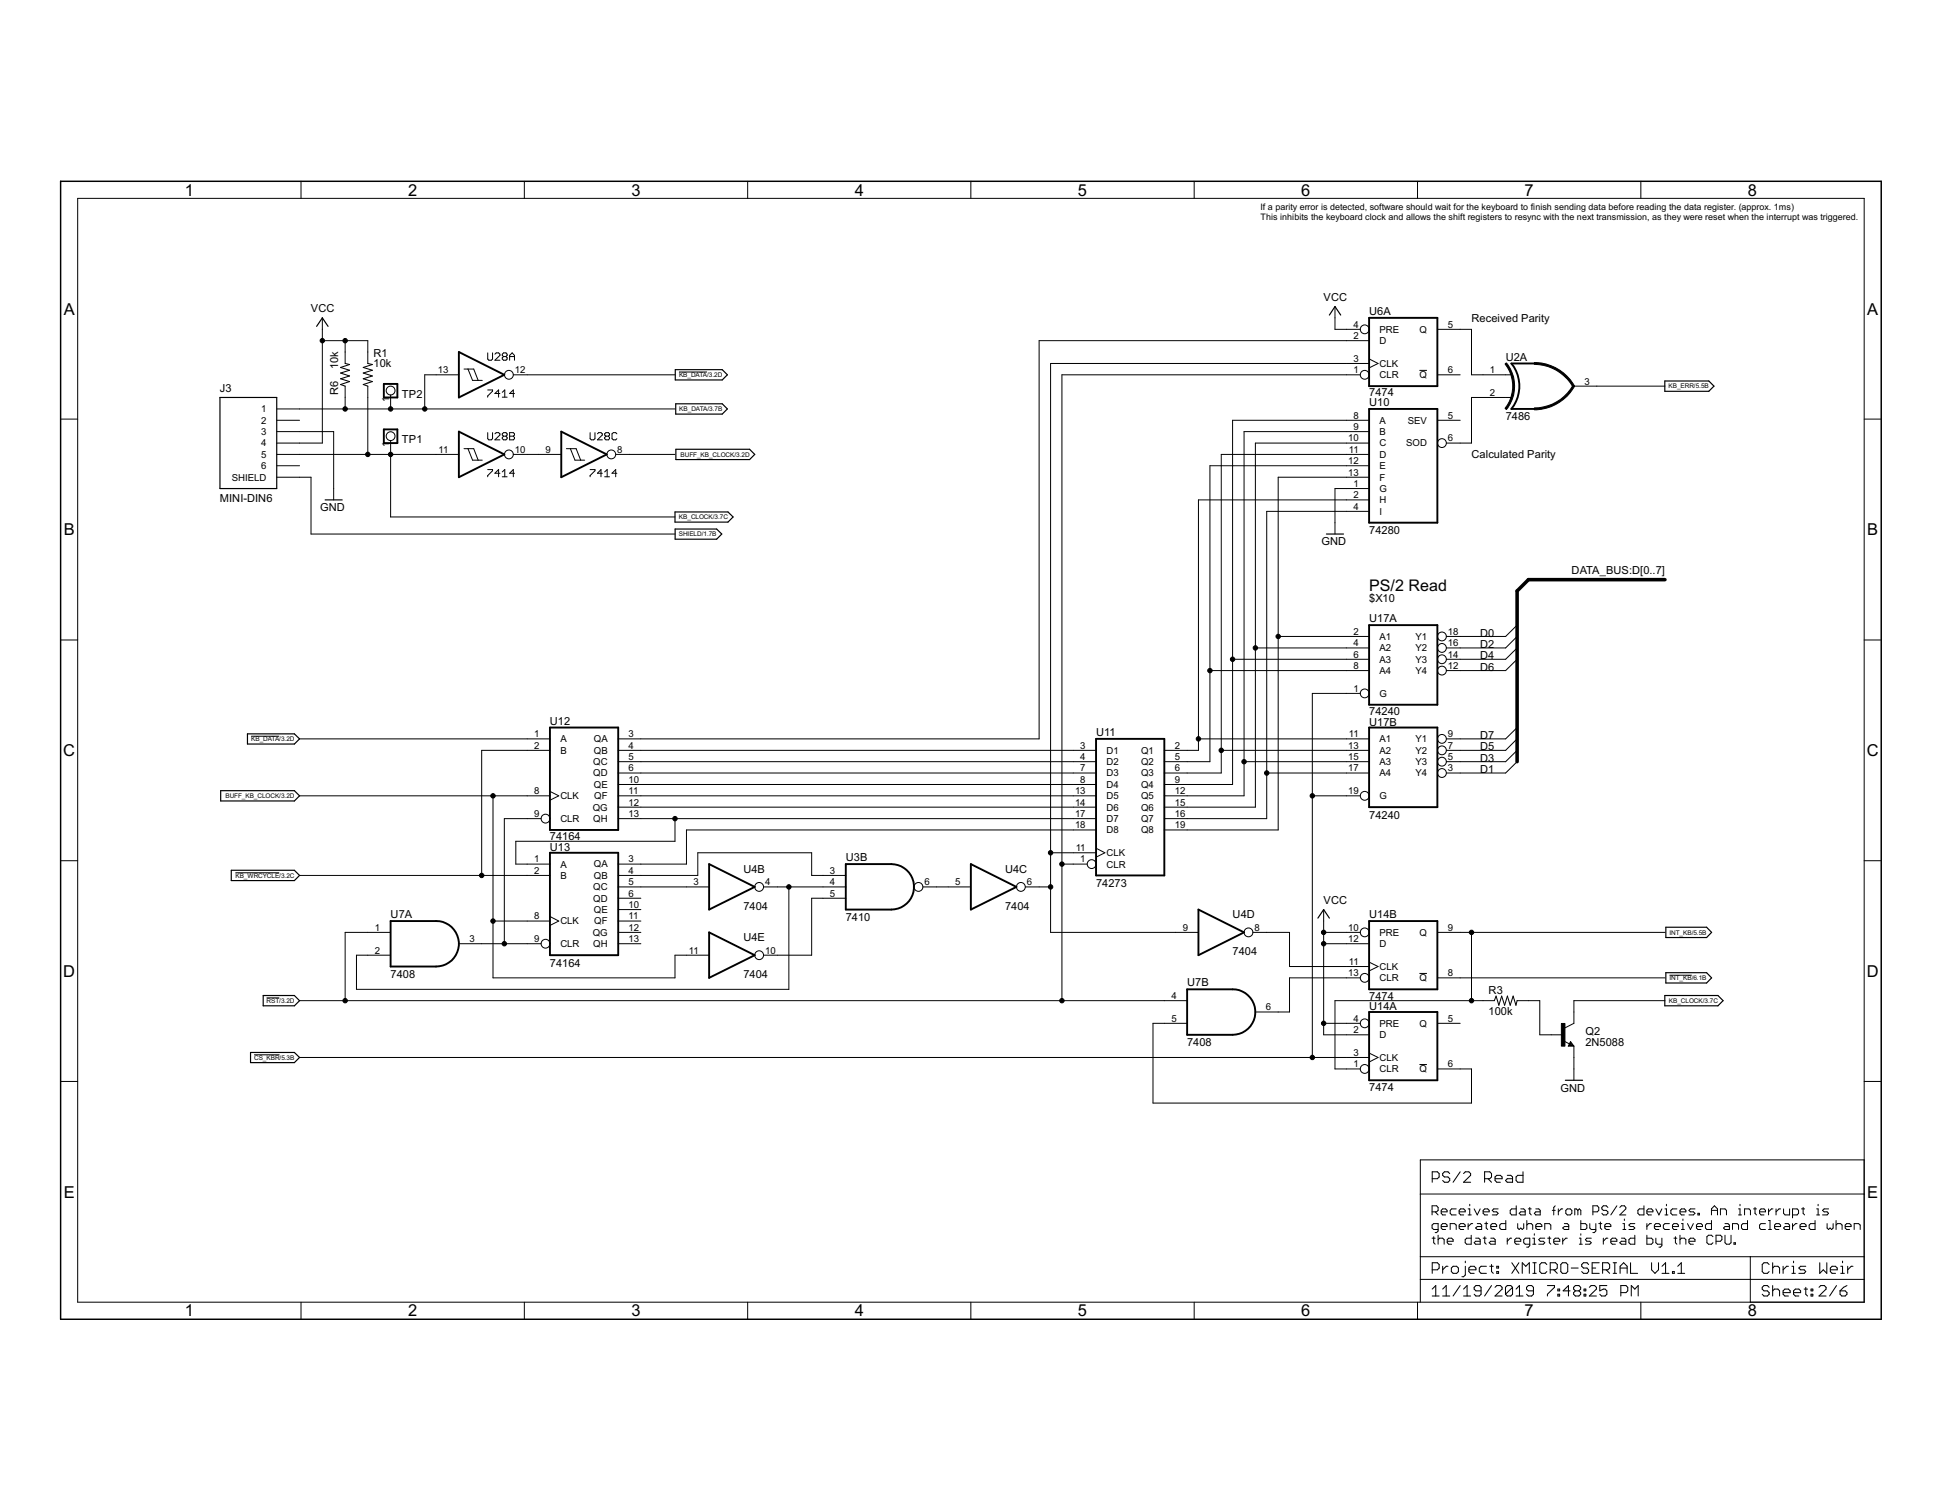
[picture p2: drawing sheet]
<svg xmlns="http://www.w3.org/2000/svg" width="279mm" height="216mm" viewBox="0 0 279 216" stroke-linecap="round" stroke-linejoin="round" font-family="sans-serif">
<g fill="none" stroke="#000" stroke-width=".14">
<path d="M11.2 28.5h257v158.8h-257zM43.3 26.1v2.4M75.4 26.1v2.4M107.6 26.1v2.4M139.7 26.1v2.4M171.8 26.1v2.4M203.9 26.1v2.4M236.1 26.1v2.4M39.8 58.8h57.3M46.4 49h6.5v3.3M46.4 45.7v18h-6.6M49.7 49v3.3"/>
<path d="M49.7 55.5v3.3M52.9 55.5v9.9M56.2 56.8v2M66 53.9h-4.9v4.9M66.8 53.1h1.4l.6 1.6M67.3 53.1l.7 1.6h1.4M70.2 56.1h.7v.2l-.7 .7v.1M70.2 50.8v.8l.1 .2h.4l.2-.2v-.8M71.2 50.9l.2-.1h.3l.2 .1v.2l-.7 .7h.7M71.9 56.6h-.7l.5-.5v1M72.3 56.4l.3-.3v1M72.3 57.1h.7"/>
<path d="M72.5 51.3l-.2 .2v.1l.2 .2h.3l.2-.2v-.1l-.2-.2M72.5 51.3l-.2-.2v-.2l.2-.1h.3l.2 .1v.2l-.2 .2M72.5 51.3h.3M73.3 51.3h.7M73.3 51.8v-.7l.4-.3 .3 .3v.7M73.9 53.9h23.2M74 56.6h-.7l.6-.5v1M97.7 53.5h4M192.1 44.1v3.3h3.6M195.7 53.9h-42.9v90M197 49h-47.5v57.3h-60.6M197 51.6l1.3 .7-1.3 .6"/>
<path d="M197 52.3h-45.8v81.8h21.2M204.2 53.3h1.1M206.8 53.9h3.3M206.8 47.4h4.9v6.5h5.7M217.4 57.2h-5.7v6.5h-3.6M226.4 55.5h13.1M8.7 60.3h2.5M39.8 60.5h3.3M39.8 62.1h8.2v9.8M39.8 65.4h26.2M39.8 67h3.3M39.8 68.6h4.9v8.2h52.4"/>
<path d="M56.2 63.4v11h40.9M66.8 64.5h1.4l.6 1.7M67.3 64.5l.7 1.7h1.4M70.2 62.2v.9l.1 .2h.4l.2-.2v-.9M70.2 67.5h.7v.2l-.7 .7v.2M71.2 62.4l.2-.2h.3l.2 .2v.2l-.7 .7h.7M71.9 68.1h-.7l.5-.6v1.1M72.3 67.9l.3-.4v1.1M72.3 68.6h.7M72.5 62.7l-.2-.1v-.2l.2-.2h.3l.2 .2v.2l-.2 .1M72.5 62.7l-.2 .2v.2l.2 .2h.3l.2-.2v-.2l-.2-.2M72.5 62.7h.3"/>
<path d="M73.3 62.2h.6l.1 .2v.2l-.1 .1 .1 .2v.2l-.1 .2h-.6zM73.3 62.7h.6M73.9 65.4h6.9M74 68.1h-.7l.6-.6v1.1M81.5 64.5h1.4l.6 1.7M82.1 64.5l.6 1.7h1.4M84.9 67.5h.7v.2l-.7 .7v.2M84.9 62.2v.9l.2 .2h.3l.2-.2v-.9M86 62.4l.1-.2h.4l.2 .2v.2l-.7 .7h.7M86.7 68.1h-.7l.5-.6v1.1M87 68.6h.7M87 67.9l.4-.4v1.1"/>
<path d="M87.2 62.7l-.2 .2v.2l.2 .2h.3l.2-.2v-.2l-.2-.2M87.2 62.7l-.2-.1v-.2l.2-.2h.3l.2 .2v.2l-.2 .1M87.2 62.7h.3M88.6 65.4h8.5M88.8 68.1h-.7l.5-.6v1.1M88.8 62.4l-.2-.2h-.4l-.1 .2v.7l.1 .2h.4l.2-.2M197 71.9h-24.6v36h-4.9M197 67h-22.9v42.6h-6.6M197 65.4h-21.3v45.8h-8.2M197 62.1h-18v52.4h-11.5M197 73.6h-14.8v44.2h-14.7M197 60.5h-19.7v52.3h-9.8"/>
<path d="M197 63.7h-16.4v52.4h-13.1M197 68.6h-13.1v50.8h-16.4M197 70.3h-4.9v6.5M206.8 60.5h3.3M268.2 60.3h2.5M8.7 92.1h2.5M174.1 96.5h22.9M177.3 94.8h19.7M180.6 93.2h16.4M183.9 91.5h13.1M195.7 99.7h-6.9v52.4M218.3 89.9l-1.7 1.6h-8.5"/>
<path d="M218.3 91.5l-1.7 1.7h-8.5M218.3 93.2l-1.7 1.6h-8.5M218.3 94.8l-1.7 1.7h-8.5M268.2 92.1h2.5M36.1 105.9h4.1M43.1 106.3h36M43.1 114.5h36M70.9 114.5v26.2h26.2v-3.3h4.9M77.8 117.8h-5.2v17.9M79.1 107.9h-9.8v18M79.1 113.8l1.3 .7-1.3 .6M88.9 107.9h68.8"/>
<path d="M88.9 109.6h68.8M88.9 111.2h68.8M88.9 114.5h68.8M88.9 117.8h68.8M88.9 112.8h68.8M88.9 116.1h68.8M97.1 117.8v3.2h-22.9v3.3h4.9M157.7 119.4h-58.9v4.9h-9.9M172.4 106.3h24.6M175.7 107.9h21.3M179 109.6h18M182.2 111.2h14.8"/>
<path d="M188.8 114.5h6.9M218.3 104.6l-1.7 1.7h-8.5M218.3 106.3l-1.7 1.6h-8.5M218.3 107.9l-1.7 1.7h-8.5M218.3 109.6l-1.7 1.6h-8.5M8.7 123.8h2.5M33.9 125.5h6.3M43.1 125.9h36M56.2 134.1h-6.5v9.8M66 135.7h11.8M70.9 132.5h8.2M79.1 131.8l1.3 .7-1.3 .6"/>
<path d="M88.9 135.7h3.3M88.9 134.1h3.3M88.9 125.9h11.5v-3.2h16.4v3.2h4.9M88.9 127.6h13.1M88.9 129.2h3.3M88.9 132.5h3.3M88.9 130.8h3.3M109.9 127.6h11.8M113.5 127.6v14.7h-62.2v-4.9h4.9M121.7 129.2h-4.9v8.2h-6.9M132.8 127.6h6.9M147.5 127.6h3.7"/>
<path d="M151.2 122.7h6.5M152.8 124.3h3.6M157.7 122l1.3 .7-1.3 .6M180.3 134.1h5.2v4.9h11.5M190.4 135.7h6.6M190.4 134.1h5.3M190.4 130.8v18h6.6M197 138.4l1.3 .6-1.3 .7M206.8 134.1h32.7M211.7 134.1v9.8M268.2 123.8h2.5M8.7 155.6h2.5"/>
<path d="M36.6 151.7h3.6M38.4 143.5h1.8M43.1 143.9h127.7M43.1 152.1h153.9M170.8 147.2h-4.9v11.5h45.8v-4.9h-4.9M190.4 147.2h5.3M195.7 140.7h-10.2v4.9h-4.9M197 151.5l1.3 .6-1.3 .7M204.2 140h1.1M204.2 153.1h1.1M206.8 140.7h32.7M206.8 147.2h3.3"/>
<path d="M215 143.9h-22.9v9.9h3.6M218.3 143.9h3.2v4.9h3.3M225 149.8l.8 .4M226 149.8l.4 .7h-.8zM226.4 150.5v4.9M239.5 143.9h-13.1v3.3l-1.3 .6M240.2 140.3h3.2M268.2 155.6h2.5M204.3 171.7h63.9M206 174.3h.7l.2-.2v-.4l-.2-.3h-.7v1.4M206 178.1h.5M206.3 177.9v.9l.2 .2"/>
<path d="M206.5 174.3l.4 .5M206.9 176.8h-.6l-.3-.2v-.4l.3-.2h.6v1.1l-.2 .2h-.2M206.9 177.7v1.3M206.9 178.3l.2-.2h.5l.2 .2v.7M207.3 174.3h.9v-.2l-.2-.2h-.4l-.3 .2v.4l.3 .3h.4M207.3 176.4h.9v-.2l-.2-.2h-.4l-.3 .2v.4l.3 .2h.4M208.2 178.5h.9v-.2l-.2-.2h-.5l-.2 .2v.5l.2 .2h.5M208.6 176.8v-.8h.7l.2 .2v.6M209.5 173.9h-.6l-.3 .2v.4l.3 .3h.6M209.9 174.3h.9v-.2l-.2-.2h-.5l-.2 .2v.4l.2 .3h.5M209.9 176.4h.9v-.2l-.2-.2h-.5l-.2 .2v.4l.2 .2h.5M211.2 174.8h.5"/>
<path d="M211.2 173.9h.3v.9M211.2 176v.8M211.5 173.2v.2M211.7 177.7v1.3h-.7l-.2-.2v-.5l.2-.2h.7M211.9 176h-.2l-.5 .4M212.1 173.9l.4 .9 .5-.9M212.3 178.1h.4l.3 .2v.7h-.7l-.2-.2 .2-.3h.7M212.5 176h.5l.2 .2v.6h-.7l-.2-.2 .2-.2h.7M213.4 174.3h.8v-.2l-.2-.2h-.4l-.2 .2v.4l.2 .3h.4M213.4 178.1h.4M213.6 176h.4M213.6 177.9v.9l.2 .2"/>
<path d="M213.8 175.8v.8l.2 .2M214.5 176.4h.8v-.2l-.2-.2h-.4l-.2 .2v.4l.2 .2h.4M214.5 178.1h.4l.2 .2v.7h-.6l-.3-.2 .3-.3h.6M215.5 173.9h-.6l-.2 .2 .2 .2h.4l.2 .2-.2 .3h-.6M216.6 175.6v1.2h-.6l-.2-.2v-.4l.2-.2h.6M216.9 178.1v.9M217.5 178.1h-.2l-.4 .4M217.9 178.5h.9v-.2l-.2-.2h-.5l-.2 .2v.5l.2 .2h.5M218.1 173.4v1.4h-.6l-.2-.3v-.4l.2-.2h.6M218.4 176v.6l.2 .2 .2-.2 .2 .2 .2-.2v-.6M218.8 173.9h.4l.2 .2v.7h-.6l-.2-.3 .2-.2h.6M219.7 176.2l.2-.2h.4l.2 .2v.6"/>
<path d="M219.7 175.6v1.2M219.9 173.9h.4M220.1 173.7v.8l.2 .3M220.1 179h-.7l-.2-.2v-.5l.2-.2h.7v1.1l-.2 .2h-.3M220.5 178.1h.2v.9M220.5 179h.5M220.7 177.5v.2M221 173.9h.4l.2 .2v.7h-.6l-.3-.3 .3-.2h.6M221 176.4h.8v-.2l-.2-.2h-.4l-.2 .2v.4l.2 .2h.4M222.2 176.8v-.8h.7l.2 .2v.6M222.2 178.1h-.6l-.2 .2 .2 .2h.4l.2 .3-.2 .2h-.6M222.7 178.1h.4"/>
<path d="M222.9 177.9v.9l.2 .2M223.3 174.1h.5M223.5 178.5h.9v-.2l-.2-.2h-.4l-.3 .2v.5l.3 .2h.4M223.8 173.4l-.3 .3v1.1M224.2 173.9v.9M224.8 173.9h-.2l-.4 .4M224.8 178.1v.9M225.1 176h.4l.2 .2v.6h-.6l-.3-.2 .3-.2h.6M225.3 174.1l.2-.2h.4l.2 .2v.4l-.2 .3h-.4l-.2-.3zM225.5 178.1h-.2l-.5 .4M227 174.1l-.2-.2h-.2v.9M227 174.1v.7"/>
<path d="M227 174.1l.2-.2 .2 .2v.7M227.2 178.1h.2v.9M227.2 179h.4M227.4 175.6v1.2h.7l.2-.2v-.4l-.2-.2h-.7M227.4 177.5v.2M228.7 176v.6l.2 .2h.7M228.9 178.1h-.6l-.2 .2 .2 .2h.4l.2 .3-.2 .2h-.6M229.2 174.3h.6l.2-.2v-.4l-.2-.3h-.6v1.4M229.6 176v1.1l-.2 .2h-.2M230 176h.5M230.3 175.8v.8l.2 .2M230.7 178.1v.9"/>
<path d="M230.9 176.4h.9v-.2l-.3-.2h-.4l-.2 .2v.4l.2 .2h.4M231.3 173.7l-.2-.3h-.4l-.2 .3v.2l.2 .2h.4l.2 .2v.2l-.2 .3h-.4l-.2-.3M231.3 178.1h-.2l-.4 .4M231.8 178.5h.8v-.2l-.2-.2h-.4l-.2 .2v.5l.2 .2h.4M232.6 173.4l-.8 1.4M233 173.7l.3-.3h.4l.2 .3v.2l-.9 .9h.9M233.3 178.1h.4l.2 .2v.7h-.6l-.3-.2 .3-.3h.6M233.5 176h.2v.8M233.5 176.8h.4M233.7 175.3v.3M235.2 176h-.6l-.2 .2 .2 .2h.4l.2 .2-.2 .2h-.6M235.2 177.7v1.3h-.6l-.2-.2v-.5l.2-.2h.6"/>
<path d="M236.5 173.4v1.4h-.6l-.3-.3v-.4l.3-.2h.6M236.9 174.3h.9v-.2l-.2-.2h-.4l-.3 .2v.4l.3 .3h.4M236.9 176v.8M236.9 177.7v1.3h.7l.2-.2v-.5l-.2-.2h-.7M237.6 176h-.2l-.5 .4M238 176.4h.9v-.2l-.2-.2h-.5l-.2 .2v.4l.2 .2h.5M238.2 173.9l.5 .9 .4-.9M238.2 178.1v.7l.3 .2h.6M239.1 178.1v1.1l-.2 .2h-.2M239.5 174.8h.5M239.5 173.9h.3v.9M239.8 173.2v.2"/>
<path d="M240.2 176h-.7l-.2 .2v.4l.2 .2h.7M240.6 176.4h.9v-.2l-.2-.2h-.5l-.2 .2v.4l.2 .2h.5M240.8 178.1h.5M241 177.9v.9l.3 .2M241.3 173.9h-.7l-.2 .2v.4l.2 .3h.7M241.7 174.3h.8v-.2l-.2-.2h-.4l-.2 .2v.4l.2 .3h.4M241.7 177.7v1.3M241.7 178.3l.2-.2h.4l.2 .2v.7M241.9 176h.2v.8M241.9 176.8h.4M242.1 175.3v.3M242.8 176l.4 .8 .4-.8"/>
<path d="M243 178.5h.9v-.2l-.3-.2h-.4l-.2 .2v.5l.2 .2h.4M243.9 173.9h-.7l-.2 .2 .2 .2h.4l.3 .2-.3 .3h-.6M244.1 176.4h.8v-.2l-.2-.2h-.4l-.2 .2v.4l.2 .2h.4M244.3 174.5h.2v.3h-.2zM246.2 174.1h.9M246.2 174.8v-.9l.5-.5 .4 .5v.9M246.2 175.6v1.2h-.6l-.2-.2v-.4l.2-.2h.6M246.4 177.9l-.2-.2h-.4l-.2 .2v.9l.2 .2h.4l.2-.2M246.9 178.5h.6l.2-.2v-.4l-.2-.2h-.6v1.3M247.5 174.8v-.9h.7l.2 .2v.7M248.2 176h.4l.2 .2v.6h-.6l-.2-.2 .2-.2h.6M248.2 177.7v1.1l.2 .2h.4l.2-.2v-1.1"/>
<path d="M249.3 176.8v-.8h.6l.2 .2v.6M249.5 178.8h.2v.2h-.2zM250.1 174.8h.4M250.1 173.9h.2v.9M250.3 173.2v.2M251 174.8v-.9h.6l.2 .2v.7M251.4 175.6v1.2h-.6l-.3-.2v-.4l.3-.2h.6M252.3 173.9h.4M252.5 173.7v.8l.2 .3M253.2 174.3h.8v-.2l-.2-.2h-.4l-.2 .2v.4l.2 .3h.4M254 176h-.6l-.2 .2v.4l.2 .2h.6M254.4 173.9v.9"/>
<path d="M254.4 176.8h.5M254.4 175.6h.3v1.2M255.1 173.9h-.2l-.5 .4M255.3 176.4h.9v-.2l-.3-.2h-.4l-.2 .2v.4l.2 .2h.4M255.5 173.9v.9M256.2 173.9h-.3l-.4 .4M256.6 173.9v.6l.2 .3h.7v-.9M256.8 176h.5l.2 .2v.6h-.7l-.2-.2 .2-.2h.7M257.9 174.8h.7l.2-.3v-.4l-.2-.2h-.7v1.3M257.9 176v.8M258.6 176h-.3l-.4 .4M259 176.4h.8v-.2l-.2-.2h-.4l-.2 .2v.4l.2 .2h.4"/>
<path d="M259.2 173.9h.4M259.4 173.7v.8l.2 .3M261.1 175.6v1.2h-.6l-.2-.2v-.4l.2-.2h.6M261.4 174.8h.4M261.4 173.9h.2v.9M261.6 173.2v.2M262.9 176v.6l.2 .2 .2-.2 .2 .2 .2-.2v-.6M263.1 173.9h-.7l-.2 .2 .2 .2h.5l.2 .2-.2 .3h-.7M264.2 176.2l.2-.2h.4l.2 .2v.6M264.2 175.6v1.2M265.5 176.4h.8v-.2l-.2-.2h-.4l-.2 .2v.4l.2 .2h.4M266.8 176.8v-.8h.6l.2 .2v.6"/>
<path d="M268.2 166.8h-63.9v20.5M43.3 187.3v2.5M75.4 187.3v2.5M107.6 187.3v2.5M139.7 187.3v2.5M171.8 187.3v2.5M203.9 187.3v2.5M204.3 180.8h63.9M204.3 184h63.9M236.1 187.3v2.5M251.8 180.8v6.5"/>
<circle cx="56.2" cy="56.2" r=".64"/>
<circle cx="73.2" cy="53.9" r=".64"/>
<circle cx="196.3" cy="53.9" r=".64"/>
<circle cx="196.3" cy="47.4" r=".64"/>
<circle cx="56.2" cy="62.7" r=".64"/>
<circle cx="73.2" cy="65.4" r=".64"/>
<circle cx="87.9" cy="65.4" r=".64"/>
<circle cx="207.5" cy="63.7" r=".64"/>
<circle cx="196.3" cy="99.7" r=".64"/>
<circle cx="207.5" cy="94.8" r=".64"/>
<circle cx="207.5" cy="93.2" r=".64"/>
<circle cx="207.5" cy="96.5" r=".64"/>
<circle cx="207.5" cy="91.5" r=".64"/>
<circle cx="78.5" cy="117.8" r=".64"/>
<circle cx="196.3" cy="114.5" r=".64"/>
<circle cx="207.5" cy="107.9" r=".64"/>
<circle cx="207.5" cy="111.2" r=".64"/>
<circle cx="207.5" cy="109.6" r=".64"/>
<circle cx="207.5" cy="106.3" r=".64"/>
<circle cx="78.5" cy="135.7" r=".64"/>
<circle cx="109.2" cy="127.6" r=".64"/>
<circle cx="109.2" cy="137.4" r=".64"/>
<circle cx="132.1" cy="127.6" r=".64"/>
<circle cx="146.9" cy="127.6" r=".64"/>
<circle cx="157.1" cy="124.3" r=".64"/>
<circle cx="179.6" cy="134.1" r=".64"/>
<circle cx="196.3" cy="134.1" r=".64"/>
<circle cx="196.3" cy="147.2" r=".64"/>
<circle cx="196.3" cy="140.7" r=".64"/>
<circle cx="196.3" cy="153.8" r=".64"/>
</g>
<g fill="none" stroke="#000" stroke-width=".17">
<path d="M31.6 57.2h8.2v13.1h-8.2zM45.6 46.9l.8-1.2 .8 1.2M97.2 53.2h6.7l.7 .7-.7 .8h-6.7zM97.2 58.1h6.7l.7 .7-.7 .8h-6.7zM191.3 45.3l.8-1.2 .8 1.2M239.5 54.8h6.4l.7 .7-.7 .8h-6.4zM46.8 71.9h2.4M97.1 73.6h7.6l.8 .8-.8 .7h-7.6zM97.1 76.1h6l.7 .7-.7 .8h-6zM97.2 64.6h10.6l.8 .8-.8 .7h-10.6zM190.8 76.8h2.5M31.7 113.7h10.7l.7 .8-.7 .7h-10.7z"/>
<path d="M35.6 105.6h6.8l.7 .7-.7 .7h-6.8zM33.3 125.2h9.1l.7 .7-.7 .8h-9.1zM189.6 132.1l.8-1.3 .9 1.3M239.7 133.4h5.8l.8 .7-.8 .8h-5.8zM239.7 139.9h5.8l.8 .8-.8 .7h-5.8zM36 151.4h6.4l.7 .7-.7 .7h-6.4zM37.9 143.2h4.5l.7 .7-.7 .8h-4.5zM225.2 155.4h2.5M226 150.2v.1h-.2l.2-.3 .3 .4h-.5M239.5 143.2h7.7l.7 .7-.7 .8h-7.7z"/>
</g>
<path d="M8.7 26.1h262v163.7h-262z" fill="none" stroke="#000" stroke-width=".21"/>
<g fill="none" stroke="#000" stroke-width=".15">
<path d="M49.7 52.3l.6 .1-1.3 .5 1.3 .4-1.3 .4 1.3 .4-1.3 .4 1.3 .4-1.3 .4 .7 .2M52.9 52.3l.7 .1-1.3 .5 1.3 .4-1.3 .4 1.3 .4-1.3 .4 1.3 .4-1.3 .4 .6 .2M215 143.9l.2-.6 .4 1.3 .4-1.3 .5 1.3 .4-1.3 .4 1.3 .4-1.3 .4 1.3 .2-.7M206.1 169.5h.7l.3-.2v-.5l-.3-.2h-.7v1.5M208.6 168.8l-.3-.2h-.5l-.2 .2v.3l.2 .2h.5l.3 .2v.3l-.3 .3h-.5l-.2-.3M210.1 168.6l-1 1.5M210.6 168.8l.2-.2h.5l.3 .2v.3l-1 1h1M213.6 169.5h.7l.3-.2v-.5l-.3-.2h-.7v1.5M214.1 169.5l.5 .6M215.1 169.5h1v-.2l-.2-.2h-.6l-.2 .2v.5l.2 .3h.6M216.9 169.1h.5l.2 .2v.8h-.7l-.3-.3 .3-.3h.7M219.1 168.6v1.5h-.7l-.3-.3v-.5l.3-.2h.7"/>
<path d="M206.1 182.6h.7l.3-.2v-.5l-.3-.3h-.7v1.6M206.1 186.4h1M206.1 185.4l.5-.5v1.5M207.6 182.1v1.1M207.6 186.4h1M207.6 185.4l.5-.5v1.5M208.3 182.1h-.2l-.5 .5M209.1 182.1h.5l.2 .3v.5l-.2 .3h-.5l-.3-.3v-.5zM210.1 184.9l-1 1.5M210.6 186.4h1M210.6 185.4l.5-.5v1.5M210.8 182.1v1.3l-.2 .2h-.3"/>
<path d="M210.8 181.4v.2M211.3 182.6h1v-.2l-.2-.3h-.5l-.3 .3v.5l.3 .3h.5M213.1 185.7h-.8l-.2-.3v-.2l.2-.3h.5l.3 .3v1l-.3 .2h-.5l-.2-.2M213.8 182.1h-.7l-.3 .3v.5l.3 .3h.7M214.3 182.1h.5M214.6 181.9v1l.2 .3M214.6 184.9l-1 1.5M215.1 185.2l.2-.3h.6l.2 .3v.2l-1 1h1M215.3 182.1h.3v.3h-.3zM215.3 182.9h.3v.3h-.3zM217.5 181.6l1 1.6M217.6 185.2v1l-.2 .2h-.5l-.3-.2"/>
<path d="M217.6 185.2l-.2-.3h-.5l-.3 .3v1M217.6 185.2l-1 1M218.1 186.4h1M218.1 185.4l.5-.5v1.5M218.5 181.6l-1 1.6M219 183.2v-1.6l.5 .5 .5-.5v1.6M220.5 181.6h.5M220.5 183.2h.5M220.6 185.7h-.7l-.3-.3v-.2l.3-.3h.5l.2 .3v1l-.2 .2h-.5l-.3-.2M220.8 181.6v1.6M222.5 181.9l-.2-.3h-.5l-.3 .3v1l.3 .3h.5l.2-.3M222.6 184.9h1v.3l-1 1v.2"/>
<path d="M223 182.6h.8l.2-.2v-.5l-.2-.3h-.8v1.6M223.5 182.6l.5 .6M224.1 185.4h.3v.3h-.3zM224.1 186.2h.3v.2h-.3zM224.8 181.6h.5l.3 .3v1l-.3 .3h-.5l-.2-.3v-1zM225.9 185.7h-1l.8-.8v1.5M226.1 182.4h1M226.7 185.7l-.3-.3v-.2l.3-.3h.5l.2 .3v.2l-.2 .3M226.7 185.7h.5M226.7 185.7l-.3 .2v.3l.3 .2h.5l.2-.2v-.3l-.2-.2M227.9 185.4h.3v.3h-.3zM227.9 186.2h.3v.2h-.3z"/>
<path d="M228.6 181.9l-.3-.3h-.5l-.2 .3v.2l.2 .3h.5l.3 .2v.3l-.3 .3h-.5l-.2-.3M228.7 185.2l.2-.3h.5l.3 .3v.2l-1 1h1M229.1 182.4h.5M230.1 181.6h-1v1.6h1M230.6 182.6h.7l.3-.2v-.5l-.3-.3h-.7v1.6M231.1 182.6l.5 .6M231.2 184.9h-1v.8l.5-.3h.2l.3 .3v.5l-.3 .2h-.5l-.2-.2M232.1 181.6h.5M232.1 183.2h.5M232.3 181.6v1.6M233.1 182.4h1M233.1 183.2v-1.1l.5-.5 .5 .5v1.1"/>
<path d="M233.2 185.9h.7l.3-.2v-.5l-.3-.3h-.7v1.5M234.6 181.6v1.6h1M234.7 186.4v-1.5l.5 .5 .5-.5v1.5M237.6 181.6v1l.5 .6 .5-.6v-1M239.1 183.2h1M239.1 182.1l.5-.5v1.6M240.6 182.9h.3v.3h-.3zM241.4 183.2h1M241.4 182.1l.5-.5v1.6M254.5 181.9l-.2-.3h-.5l-.3 .3v1l.3 .3h.5l.2-.3M254.5 185.2l-.2-.3h-.5l-.3 .3v.2l.3 .3h.5l.2 .2v.3l-.2 .2h-.5l-.3-.2M255 182.4l.3-.3h.5l.2 .3v.8"/>
<path d="M255 181.6v1.6M255 184.9v1.5M255 185.7l.3-.3h.5l.2 .3v.7M256.5 182.1v1.1M256.5 185.9h1.1v-.2l-.3-.3h-.5l-.3 .3v.5l.3 .2h.5M257.3 182.1h-.3l-.5 .5M257.8 182.1h.2v1.1M257.8 183.2h.5M258 181.4v.2M258 185.9h1.1v-.2l-.3-.3h-.5l-.3 .3v.5l.3 .2h.5M259.6 185.4h.5M259.8 182.1h-.7l-.3 .3 .3 .2h.5l.2 .3-.2 .3h-.8"/>
<path d="M259.8 185.2v1l.3 .2M260.6 185.4h.2v.3h-.2zM260.6 186.2h.2v.2h-.2zM261.7 185.2l.3-.3h.5l.2 .3v.2l-1 1h1M261.8 181.6v1.6l.5-.6 .5 .6v-1.6M263.3 182.6h1v-.2l-.2-.3h-.5l-.3 .3v.5l.3 .3h.5M264.2 184.9l-1 1.5M264.7 185.7h.8l.2 .2v.3l-.2 .2h-.5l-.3-.2zM264.8 182.1h.3v1.1M264.8 183.2h.5M265.1 181.4v.2M265.7 184.9l-.5 .3-.5 .5"/>
<path d="M265.8 182.1v1.1M266.6 182.1h-.3l-.5 .5"/>
</g>
<g fill="none" stroke="#000" stroke-width=".28">
<path d="M55.2 55.2h2v2h-2zM66 50.6l6.6 3.3-6.6 3.3zM197 45.7h9.8v9.8h-9.8zM197 58.8h9.8v16.4h-9.8zM220.7 52.3h-3.3a5.2 5.2 0 0 1 0 6.5h3.3M55.2 61.8h2v1.9h-2zM66 62.1l6.6 3.3-6.6 3.2zM80.8 62.1l6.5 3.3-6.5 3.2zM197 89.9h9.8v11.5h-9.8zM79.1 104.6h9.8v14.8h-9.8zM157.7 106.3h9.8v19.6h-9.8zM197 104.6h9.8v11.5h-9.8z"/>
<path d="M56.2 132.5h6.5a3.3 3.3 0 0 1 3.3 3.3 3.3 3.3 0 0 1-3.3 3.2h-6.5zM79.1 122.7h9.8v14.7h-9.8zM102 124.3l6.6 3.3-6.6 3.2zM102 134.1l6.6 3.3-6.6 3.3zM121.7 124.3h6.5a3.3 3.3 0 0 1 3.3 3.3 3.3 3.3 0 0 1-3.3 3.2h-6.5zM139.7 124.3l6.5 3.3-6.5 3.2zM172.4 130.8l6.6 3.3-6.6 3.3zM197 132.5h9.8v9.8h-9.8zM170.8 142.3h6.5a3.3 3.3 0 0 1 3.3 3.3 3.3 3.3 0 0 1-3.3 3.2h-6.5zM197 145.6h9.8v9.8h-9.8z"/>
</g>
<path d="M224.6 147.2h.5v3.3h-.5z" fill="#000" stroke="#000" stroke-width=".14"/>
<g fill="#000" stroke="#000" stroke-width=".14">
<path d="M216.5 52.3l.2-.1a5.3 5.3 0 0 1 0 6.7l-.2-.2a5.2 5.2 0 0 0 0-6.4z" fill-rule="evenodd"/>
<path d="M220.7 58.7a6.4 6.4 0 0 0 5.6-3.2l.2 .1a6.7 6.7 0 0 1-5.8 3.3z" fill-rule="evenodd"/>
<path d="M220.7 52.2a6.6 6.6 0 0 1 5.8 3.3l-.2 .1a6.4 6.4 0 0 0-5.6-3.2z" fill-rule="evenodd"/>
<circle cx="46.4" cy="49" r=".32"/>
<circle cx="49.7" cy="49" r=".32"/>
<circle cx="49.7" cy="58.8" r=".32"/>
<circle cx="56.2" cy="58.8" r=".32"/>
<circle cx="61.1" cy="58.8" r=".32"/>
<circle cx="52.9" cy="65.4" r=".32"/>
<circle cx="56.2" cy="65.4" r=".32"/>
<circle cx="174.1" cy="96.5" r=".32"/>
<circle cx="177.3" cy="94.8" r=".32"/>
<circle cx="180.6" cy="93.2" r=".32"/>
<circle cx="183.9" cy="91.5" r=".32"/>
<circle cx="70.9" cy="114.5" r=".32"/>
<circle cx="97.1" cy="117.8" r=".32"/>
<circle cx="172.4" cy="106.3" r=".32"/>
<circle cx="175.7" cy="107.9" r=".32"/>
<circle cx="179" cy="109.6" r=".32"/>
<circle cx="182.2" cy="111.2" r=".32"/>
<circle cx="188.8" cy="114.5" r=".32"/>
<circle cx="69.3" cy="125.9" r=".32"/>
<circle cx="70.9" cy="132.5" r=".32"/>
<circle cx="72.6" cy="135.7" r=".32"/>
<circle cx="113.5" cy="127.6" r=".32"/>
<circle cx="151.2" cy="122.7" r=".32"/>
<circle cx="151.2" cy="127.6" r=".32"/>
<circle cx="152.8" cy="124.3" r=".32"/>
<circle cx="190.4" cy="134.1" r=".32"/>
<circle cx="190.4" cy="135.7" r=".32"/>
<circle cx="211.7" cy="134.1" r=".32"/>
<circle cx="49.7" cy="143.9" r=".32"/>
<circle cx="152.8" cy="143.9" r=".32"/>
<circle cx="188.8" cy="152.1" r=".32"/>
<circle cx="190.4" cy="147.2" r=".32"/>
<circle cx="211.7" cy="143.9" r=".32"/>
</g>
<path d="M239.5 83.4h-19.6l-1.6 1.6v24.6" fill="none" stroke="#000" stroke-width=".51"/>
<g font-size="2.6">
<text x="26.6" y="28.1">1</text>
<text x="58.7" y="28.1">2</text>
<text x="90.8" y="28.1">3</text>
<text x="123" y="28.1">4</text>
<text x="155.1" y="28.1">5</text>
<text x="187.2" y="28.1">6</text>
<text x="219.3" y="28.1">7</text>
<text x="251.5" y="28.1">8</text>
<text x="9.2" y="45.2">A</text>
<text x="268.6" y="45.2">A</text>
<text x="9.2" y="77">B</text>
<text x="268.6" y="77">B</text>
<text x="197" y="85">PS/2 Read</text>
<text x="9.1" y="108.7">C</text>
<text x="268.6" y="108.7">C</text>
<text x="9.1" y="140.5">D</text>
<text x="268.6" y="140.5">D</text>
<text x="9.2" y="172.3">E</text>
<text x="268.6" y="172.3">E</text>
<text x="26.6" y="189.4">1</text>
<text x="58.7" y="189.4">2</text>
<text x="90.8" y="189.4">3</text>
<text x="123" y="189.4">4</text>
<text x="155.1" y="189.4">5</text>
<text x="187.2" y="189.4">6</text>
<text x="219.3" y="189.4">7</text>
<text x="251.5" y="189.4">8</text>
</g>
<g font-size="1.8">
<text x="44.7" y="44.9">VCC</text>
<text x="190.4" y="43.3">VCC</text>
<text x="197" y="45.3">U6A</text>
<text x="211.7" y="46.3">Received Parity</text>
<text x="48.7" y="53.1" transform="rotate(-90 48.7 53.1)">10k</text>
<text x="53.7" y="52.8">10k</text>
<text x="53.7" y="51.3">R1</text>
<text x="216.6" y="51.9">U2A</text>
<text x="31.6" y="56.4">J3</text>
<text x="48.7" y="56.8" transform="rotate(-90 48.7 56.8)">R6</text>
<text x="57.8" y="57.2">TP2</text>
<text x="197" y="57">7474</text>
<text x="197" y="58.4">U10</text>
<text x="57.8" y="63.7">TP1</text>
<text x="211.7" y="65.9">Calculated Parity</text>
<text x="216.6" y="60.5">7486</text>
<text x="31.6" y="72.2">MINI-DIN6</text>
<text x="46.1" y="73.5">GND</text>
<text x="197" y="76.8">74280</text>
<text x="190.1" y="78.5">GND</text>
<text x="226.1" y="82.6">DATA_BUS:D[0..7]</text>
<text x="197" y="86.6">$X10</text>
<text x="197" y="89.5">U17A</text>
<text x="212.9" y="94.8">D4</text>
<text x="212.9" y="93.2">D2</text>
<text x="212.9" y="91.6">D0</text>
<text x="212.9" y="96.5">D6</text>
<text x="79.1" y="104.2">U12</text>
<text x="157.7" y="105.9">U11</text>
<text x="197" y="102.8">74240</text>
<text x="197" y="104.4">U17B</text>
<text x="212.9" y="106.3">D7</text>
<text x="212.9" y="107.9">D5</text>
<text x="212.9" y="109.6">D3</text>
<text x="212.9" y="111.2">D1</text>
<text x="197" y="117.7">74240</text>
<text x="79.1" y="120.9">74164</text>
<text x="79.1" y="122.4">U13</text>
<text x="106.9" y="125.5">U4B</text>
<text x="121.7" y="123.9">U3B</text>
<text x="144.6" y="125.5">U4C</text>
<text x="106.9" y="130.8">7404</text>
<text x="144.6" y="130.8">7404</text>
<text x="157.7" y="127.6">74273</text>
<text x="190.4" y="130">VCC</text>
<text x="56.2" y="132.1">U7A</text>
<text x="106.9" y="135.3">U4E</text>
<text x="121.7" y="132.5">7410</text>
<text x="177.3" y="137.4">7404</text>
<text x="177.3" y="132.1">U4D</text>
<text x="197" y="132.1">U14B</text>
<text x="56.2" y="140.7">7408</text>
<text x="79.1" y="139">74164</text>
<text x="106.9" y="140.7">7404</text>
<text x="170.8" y="141.9">U7B</text>
<text x="197" y="143.8">7474</text>
<text x="214.2" y="143">R3</text>
<text x="197" y="145.3">U14A</text>
<text x="214.2" y="146.1">100k</text>
<text x="228.1" y="148.8">Q2</text>
<text x="170.8" y="150.5">7408</text>
<text x="228.1" y="150.5">2N5088</text>
<text x="197" y="156.9">7474</text>
<text x="224.5" y="157">GND</text>
</g>
<g font-size="1.5">
<text x="194.7" y="47.1">4</text>
<text x="198.5" y="47.9">PRE</text>
<text x="204.2" y="47.8">Q</text>
<text x="208.3" y="47.1">5</text>
<text x="63" y="53.7">13</text>
<text x="74.1" y="53.7">12</text>
<text x="194.7" y="53.7">1</text>
<text x="194.7" y="48.8">2</text>
<text x="194.7" y="52">3</text>
<text x="198.5" y="49.5">D</text>
<text x="198.5" y="52.8">CLK</text>
<text x="208.3" y="53.7">6</text>
<text x="214.4" y="53.7">1</text>
<text x="37.6" y="59.3">1</text>
<text x="56" y="57.8" transform="rotate(-90 56 57.8)">1</text>
<text x="198.5" y="54.4">CLR</text>
<text x="204.2" y="54.4">Q</text>
<text x="214.4" y="57">2</text>
<text x="228" y="55.3">3</text>
<text x="37.6" y="60.9">2</text>
<text x="37.6" y="62.6">3</text>
<text x="37.6" y="64.2">4</text>
<text x="37.6" y="65.9">5</text>
<text x="56" y="64.4" transform="rotate(-90 56 64.4)">1</text>
<text x="63.1" y="65.1">11</text>
<text x="74.1" y="65.1">10</text>
<text x="78.5" y="65.1">9</text>
<text x="88.8" y="65.1">8</text>
<text x="194" y="63.5">10</text>
<text x="194.1" y="65.1">11</text>
<text x="194.7" y="60.2">8</text>
<text x="194.7" y="61.9">9</text>
<text x="198.5" y="60.9">A</text>
<text x="198.5" y="62.6">B</text>
<text x="198.5" y="64.2">C</text>
<text x="198.5" y="65.9">D</text>
<text x="202.3" y="64.2">SOD</text>
<text x="202.6" y="60.9">SEV</text>
<text x="208.3" y="60.2">5</text>
<text x="208.3" y="63.5">6</text>
<text x="33.4" y="69.1">SHIELD</text>
<text x="37.6" y="67.5">6</text>
<text x="194" y="66.8">12</text>
<text x="194" y="68.4">13</text>
<text x="194.7" y="70">1</text>
<text x="194.7" y="71.7">2</text>
<text x="198.5" y="70.8">G</text>
<text x="198.5" y="67.5">E</text>
<text x="198.5" y="69.1">F</text>
<text x="194.7" y="73.3">4</text>
<text x="198.5" y="72.4">H</text>
<text x="198.5" y="74">I</text>
<text x="194.7" y="91.3">2</text>
<text x="194.7" y="93">4</text>
<text x="194.7" y="94.6">6</text>
<text x="198.5" y="92">A1</text>
<text x="198.5" y="93.7">A2</text>
<text x="198.5" y="95.3">A3</text>
<text x="203.6" y="95.3">Y3</text>
<text x="203.6" y="93.7">Y2</text>
<text x="203.6" y="92">Y1</text>
<text x="208.3" y="94.6">14</text>
<text x="208.3" y="93">16</text>
<text x="208.3" y="91.3">18</text>
<text x="194.7" y="99.5">1</text>
<text x="194.7" y="96.2">8</text>
<text x="198.5" y="100.2">G</text>
<text x="198.5" y="97">A4</text>
<text x="203.6" y="96.9">Y4</text>
<text x="208.3" y="96.2">12</text>
<text x="76.8" y="106.1">1</text>
<text x="76.8" y="107.7">2</text>
<text x="80.6" y="106.8">A</text>
<text x="85.4" y="106.8">QA</text>
<text x="90.4" y="106.1">3</text>
<text x="90.4" y="107.7">4</text>
<text x="155.4" y="107.7">3</text>
<text x="169" y="107.7">2</text>
<text x="194" y="107.7">13</text>
<text x="194.1" y="106.1">11</text>
<text x="198.5" y="106.8">A1</text>
<text x="203.6" y="106.8">Y1</text>
<text x="208.3" y="107.7">7</text>
<text x="208.3" y="106.1">9</text>
<text x="80.6" y="108.4">B</text>
<text x="85.4" y="110">QC</text>
<text x="85.4" y="111.7">QD</text>
<text x="85.4" y="108.4">QB</text>
<text x="85.4" y="113.3">QE</text>
<text x="90.4" y="109.3">5</text>
<text x="90.4" y="111">6</text>
<text x="90.4" y="112.6">10</text>
<text x="155.4" y="109.3">4</text>
<text x="155.4" y="111">7</text>
<text x="155.4" y="112.6">8</text>
<text x="159.2" y="108.4">D1</text>
<text x="159.2" y="110">D2</text>
<text x="159.2" y="111.7">D3</text>
<text x="159.2" y="113.3">D4</text>
<text x="164.2" y="108.4">Q1</text>
<text x="164.2" y="110">Q2</text>
<text x="164.2" y="111.7">Q3</text>
<text x="164.2" y="113.3">Q4</text>
<text x="169" y="109.3">5</text>
<text x="169" y="111">6</text>
<text x="169" y="112.6">9</text>
<text x="194" y="109.3">15</text>
<text x="194" y="111">17</text>
<text x="198.5" y="108.4">A2</text>
<text x="198.5" y="110">A3</text>
<text x="198.5" y="111.7">A4</text>
<text x="203.6" y="111.7">Y4</text>
<text x="203.6" y="110">Y3</text>
<text x="203.6" y="108.4">Y2</text>
<text x="208.3" y="111">3</text>
<text x="208.3" y="109.3">5</text>
<text x="76.8" y="114.2">8</text>
<text x="76.8" y="117.5">9</text>
<text x="80.6" y="115">CLK</text>
<text x="80.6" y="118.2">CLR</text>
<text x="85.3" y="116.6">QG</text>
<text x="85.4" y="118.2">QH</text>
<text x="85.5" y="115">QF</text>
<text x="90.4" y="114.2">11</text>
<text x="90.4" y="115.9">12</text>
<text x="90.4" y="117.5">13</text>
<text x="154.7" y="114.2">13</text>
<text x="154.7" y="115.9">14</text>
<text x="154.7" y="117.5">17</text>
<text x="154.7" y="119.1">18</text>
<text x="159.2" y="115">D5</text>
<text x="159.2" y="116.6">D6</text>
<text x="159.2" y="118.2">D7</text>
<text x="159.2" y="119.9">D8</text>
<text x="164.2" y="115">Q5</text>
<text x="164.2" y="116.6">Q6</text>
<text x="164.2" y="118.2">Q7</text>
<text x="164.2" y="119.9">Q8</text>
<text x="169" y="114.2">12</text>
<text x="169" y="115.9">15</text>
<text x="169" y="117.5">16</text>
<text x="169" y="119.1">19</text>
<text x="194" y="114.2">19</text>
<text x="198.5" y="115">G</text>
<text x="76.8" y="124.1">1</text>
<text x="76.8" y="125.7">2</text>
<text x="80.6" y="124.8">A</text>
<text x="85.4" y="124.8">QA</text>
<text x="90.4" y="124.1">3</text>
<text x="90.4" y="125.7">4</text>
<text x="119.4" y="125.7">3</text>
<text x="154.8" y="122.4">11</text>
<text x="155.4" y="124.1">1</text>
<text x="159.2" y="124.8">CLR</text>
<text x="159.2" y="123.1">CLK</text>
<text x="80.6" y="126.4">B</text>
<text x="85.4" y="128">QC</text>
<text x="85.4" y="129.7">QD</text>
<text x="85.4" y="126.4">QB</text>
<text x="85.4" y="131.3">QE</text>
<text x="90.4" y="127.3">5</text>
<text x="90.4" y="129">6</text>
<text x="90.4" y="130.6">10</text>
<text x="99.8" y="127.3">3</text>
<text x="110.1" y="127.3">4</text>
<text x="119.4" y="127.3">4</text>
<text x="119.4" y="129">5</text>
<text x="133" y="127.3">6</text>
<text x="137.4" y="127.3">5</text>
<text x="147.7" y="127.3">6</text>
<text x="53.9" y="133.9">1</text>
<text x="53.9" y="137.2">2</text>
<text x="67.5" y="135.5">3</text>
<text x="76.8" y="132.2">8</text>
<text x="76.8" y="135.5">9</text>
<text x="80.6" y="133">CLK</text>
<text x="80.6" y="136.2">CLR</text>
<text x="85.3" y="134.6">QG</text>
<text x="85.4" y="136.2">QH</text>
<text x="85.5" y="133">QF</text>
<text x="90.4" y="132.2">11</text>
<text x="90.4" y="133.9">12</text>
<text x="90.4" y="135.5">13</text>
<text x="99.1" y="137.2">11</text>
<text x="110.1" y="137.2">10</text>
<text x="170.2" y="133.9">9</text>
<text x="180.5" y="133.9">8</text>
<text x="194" y="135.5">12</text>
<text x="194" y="133.9">10</text>
<text x="198.5" y="136.2">D</text>
<text x="198.5" y="134.6">PRE</text>
<text x="204.2" y="134.6">Q</text>
<text x="208.3" y="133.9">9</text>
<text x="168.5" y="143.7">4</text>
<text x="194" y="140.4">13</text>
<text x="194.1" y="138.8">11</text>
<text x="198.5" y="141.1">CLR</text>
<text x="198.5" y="139.5">CLK</text>
<text x="204.2" y="141.1">Q</text>
<text x="208.3" y="140.4">8</text>
<text x="168.5" y="147">5</text>
<text x="182.1" y="145.3">6</text>
<text x="194.7" y="148.6">2</text>
<text x="194.7" y="147">4</text>
<text x="198.5" y="149.3">D</text>
<text x="198.5" y="147.7">PRE</text>
<text x="204.2" y="147.7">Q</text>
<text x="208.3" y="147">5</text>
<text x="194.7" y="153.5">1</text>
<text x="194.7" y="151.9">3</text>
<text x="198.5" y="154.2">CLR</text>
<text x="198.5" y="152.6">CLK</text>
<text x="204.2" y="154.2">Q</text>
<text x="208.3" y="153.5">6</text>
</g>
<g font-size="1.4">
<text x="181.4" y="30.3">If a parity error is detected, software should wait for the keyboard to finish sending data before reading the data register. (approx. 1ms)</text>
<text x="181.4" y="31.6">This inhibits the keyboard clock and allows the shift registers to resync with the next transmission, as they were reset when the interrupt was triggered.</text>
</g>
<g font-size="1">
<text x="97.7" y="54.2">KB_DATA/3.2D</text>
<text x="97.7" y="59.1">KB_DATA/3.7B</text>
<text x="240.1" y="55.9">KB_ERR/5.5B</text>
<text x="97.9" y="65.7">BUFF_KB_CLOCK/3.2D</text>
<text x="97.7" y="77.2">SHIELD/1.7B</text>
<text x="97.7" y="74.7">KB_CLOCK/3.7C</text>
<text x="36.1" y="106.6">KB_DATA/3.2D</text>
<text x="32.4" y="114.8">BUFF_KB_CLOCK/3.2D</text>
<text x="33.9" y="126.3">KB_WRCYCLE/3.2C</text>
<text x="240.2" y="134.4">INT_KB/5.5B</text>
<text x="240.2" y="141">INT_KB/6.1B</text>
<text x="38.4" y="144.3">RST/3.2D</text>
<text x="240.1" y="144.3">KB_CLOCK/3.7C</text>
<text x="36.6" y="152.4">CS_KBR/5.3B</text>
</g>
</svg>
